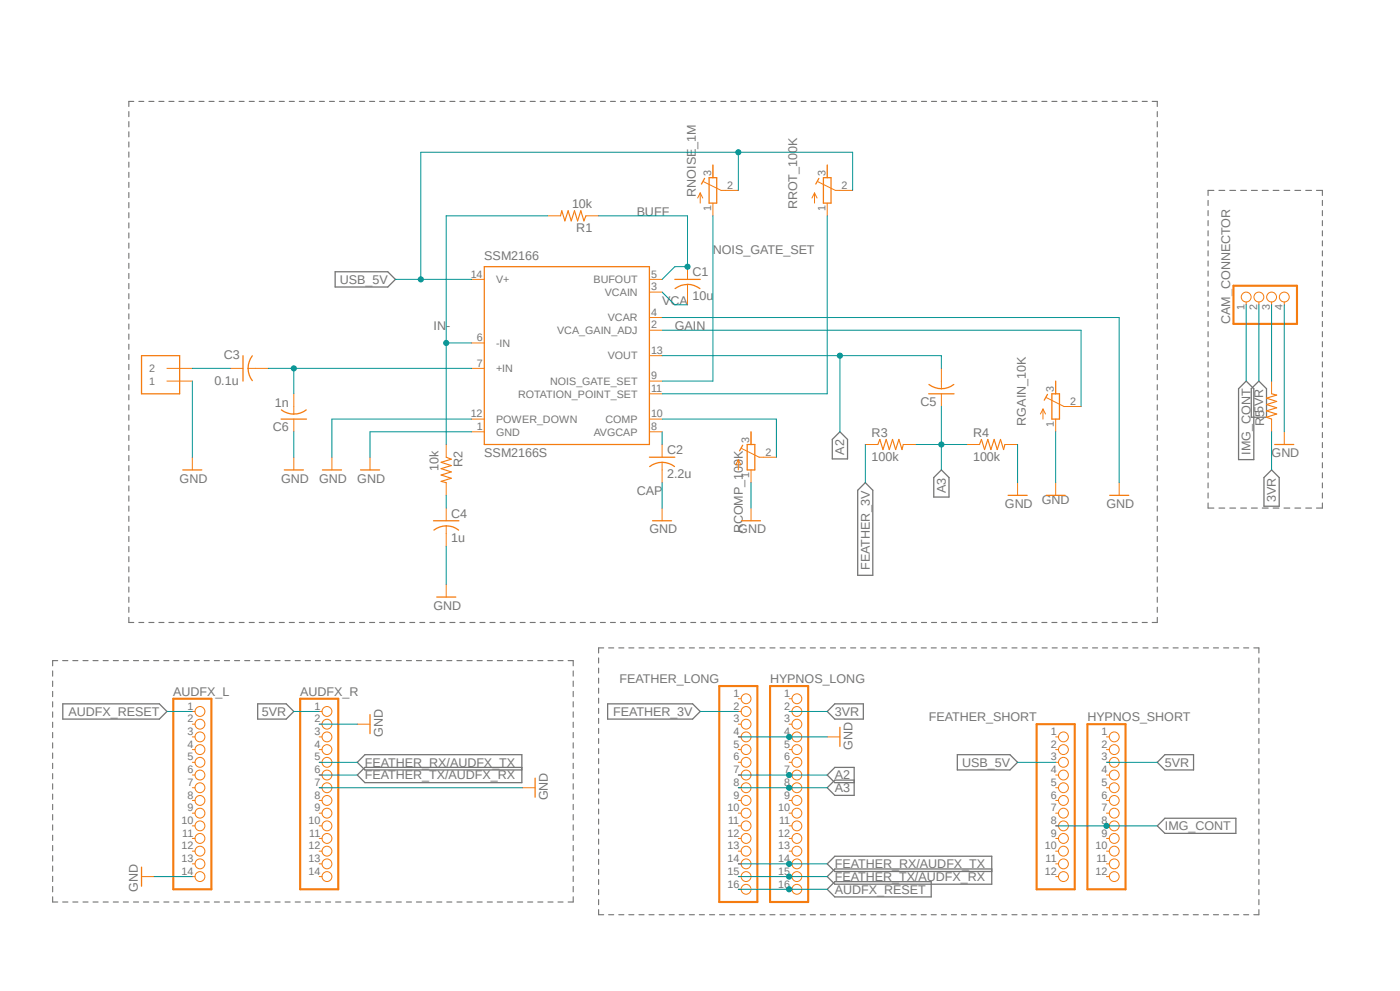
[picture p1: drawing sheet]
<svg xmlns="http://www.w3.org/2000/svg" width="420mm" height="297mm" viewBox="0 0 420 297" stroke-linecap="round" stroke-linejoin="round" font-family="sans-serif">
<path d="M15.7 22.8l388.7 251.4M404.4 22.8l-388.7 251.4" fill="none" stroke="#fff" stroke-width=".3"/>
<g fill="none" stroke="#757575" stroke-width=".34">
<path d="M38.7 33.4v1.6M38.7 36.4v1.6M38.7 39.5v1.5M40.1 30.4h-1.4v1.5M41.7 30.4h1.4M44.7 30.4h1.5M47.7 30.4h1.5M50.7 30.4h1.5M53.7 30.4h1.5M56.7 30.4h1.5M59.7 30.4h1.5M62.7 30.4h1.5"/>
<path d="M65.7 30.4h1.5M68.7 30.4h1.5M71.8 30.4h1.4M74.8 30.4h1.5M77.8 30.4h1.5M80.8 30.4h1.5M83.8 30.4h1.5M86.8 30.4h1.5M89.8 30.4h1.5M92.8 30.4h1.5M95.8 30.4h1.5M98.8 30.4h1.5"/>
<path d="M101.9 30.4h1.5M104.9 30.4h1.5M107.9 30.4h1.5M110.9 30.4h1.5M113.9 30.4h1.5M116.9 30.4h1.5M119.9 30.4h1.5M122.9 30.4h1.5M125.9 30.4h1.5M128.9 30.4h1.5M132 30.4h1.5M135 30.4h1.5"/>
<path d="M138 30.4h1.5M141 30.4h1.5M144 30.4h1.5M147 30.4h1.5M150 30.4h1.5M153 30.4h1.5M156 30.4h1.5M159 30.4h1.6M162.1 30.4h1.5M165.1 30.4h1.5M168.1 30.4h1.5M171.1 30.4h1.5"/>
<path d="M174.1 30.4h1.5M177.1 30.4h1.5M180.1 30.4h1.5M183.1 30.4h1.5M186.1 30.4h1.5M189.1 30.4h1.6M192.2 30.4h1.5M195.2 30.4h1.5M198.2 30.4h1.5M201.2 30.4h1.5M204.2 30.4h1.5M207.2 30.4h1.5"/>
<path d="M210.2 30.4h1.5M213.2 30.4h1.5M216.2 30.4h1.6M219.2 30.4h1.6M222.2 30.4h1.6M225.3 30.4h1.5M228.3 30.4h1.5M231.3 30.4h1.5M234.3 30.4h1.5M237.3 30.4h1.5M240.3 30.4h1.5M243.3 30.4h1.5"/>
<path d="M246.3 30.4h1.6M249.3 30.4h1.6M252.3 30.4h1.6M255.4 30.4h1.5M258.4 30.4h1.5M261.4 30.4h1.5M264.4 30.4h1.5M267.4 30.4h1.5M270.4 30.4h1.5M273.4 30.4h1.6M276.4 30.4h1.6M279.4 30.4h1.6"/>
<path d="M282.4 30.4h1.6M285.5 30.4h1.5M288.5 30.4h1.5M291.5 30.4h1.5M294.5 30.4h1.5M297.5 30.4h1.5M300.5 30.4h1.5M303.5 30.4h1.6M306.5 30.4h1.6M309.5 30.4h1.6M312.5 30.4h1.6M315.6 30.4h1.5"/>
<path d="M318.6 30.4h1.5M321.6 30.4h1.5M324.6 30.4h1.5M327.6 30.4h1.5M330.6 30.4h1.5M333.6 30.4h1.6M336.6 30.4h1.6M339.6 30.4h1.6M342.6 30.4h1.6M345.7 30.4h1.5v1.5M347.2 33.4v1.6M347.2 36.4v1.6"/>
<path d="M347.2 39.5v1.5M38.7 42.5v1.6M38.7 45.6v1.5M38.7 48.6v1.5M38.7 51.6v1.6M38.7 54.7v1.5M38.7 57.7v1.5M347.2 42.5v1.6M347.2 45.6v1.5M347.2 48.6v1.5M347.2 51.6v1.6M347.2 54.7v1.5"/>
<path d="M347.2 57.7v1.5M364.2 57.1h-1.8v1.5M365.7 57.1h1.7M368.9 57.1h1.8M372.2 57.1h1.7M375.4 57.1h1.8M378.7 57.1h1.7M381.9 57.1h1.8M385.2 57.1h1.7M388.5 57.1h1.7M391.7 57.1h1.7M394.9 57.1h1.8v1.5"/>
<path d="M38.7 60.7v1.6M38.7 63.8v1.5M38.7 66.8v1.5M38.7 69.8v1.5M38.7 72.9v1.5M38.7 75.9v1.5M38.7 78.9v1.5M347.2 60.7v1.6M347.2 63.8v1.5M347.2 66.8v1.5M347.2 69.8v1.5M347.2 72.9v1.5"/>
<path d="M347.2 75.9v1.5M347.2 78.9v1.5M362.4 60.1v1.5M362.4 63.1v1.5M362.4 66.1v1.5M362.4 69.2v1.5M362.4 72.2v1.5M362.4 75.2v1.5M362.4 78.2v1.6M396.7 60.1v1.5M396.7 63.1v1.5M396.7 66.1v1.5"/>
<path d="M396.7 69.2v1.5M396.7 72.2v1.5M396.7 75.2v1.5M396.7 78.2v1.6M38.7 82v1.5M38.7 85v1.5M38.7 88v1.5M38.7 91.1v1.5M38.7 94.1v1.5M38.7 97.1v1.5M347.2 82v1.5M347.2 85v1.5"/>
<path d="M347.2 88v1.5M347.2 91.1v1.5M347.2 94.1v1.5M347.2 97.1v1.5M362.4 81.2v1.6M362.4 84.3v1.5M362.4 87.3v1.5M362.4 90.3v1.5M362.4 93.3v1.6M362.4 96.4v1.5M362.4 99.4v1.5M396.7 81.2v1.6"/>
<path d="M396.7 84.3v1.5M396.7 87.3v1.5M396.7 90.3v1.5M396.7 93.3v1.6M396.7 96.4v1.5M396.7 99.4v1.5M38.7 100.1v1.6M38.7 103.2v1.5M38.7 106.2v1.5M38.7 109.2v1.6M38.7 112.3v1.5M38.7 115.3v1.5"/>
<path d="M38.7 118.3v1.5M347.2 100.1v1.6M347.2 103.2v1.5M347.2 106.2v1.5M347.2 109.2v1.6M347.2 112.3v1.5M347.2 115.3v1.5M347.2 118.3v1.5M362.4 102.4v1.5M362.4 105.4v1.5M362.4 108.5v1.5M362.4 111.5v1.5"/>
<path d="M362.4 114.5v1.5M362.4 117.5v1.5M396.7 102.4v1.5M396.7 105.4v1.5M396.7 108.5v1.5M396.7 111.5v1.5M396.7 114.5v1.5M396.7 117.5v1.5M38.7 121.4v1.5M38.7 124.4v1.5M38.7 127.4v1.5M38.7 130.5v1.5"/>
<path d="M38.7 133.5v1.5M38.7 136.5v1.5M38.7 139.6v1.5M347.2 121.4v1.5M347.2 124.4v1.5M347.2 127.4v1.5M347.2 130.5v1.5M347.2 133.5v1.5M347.2 136.5v1.5M347.2 139.6v1.5M362.4 120.5v1.5M362.4 123.6v1.5"/>
<path d="M362.4 126.6v1.5M362.4 129.6v1.5M362.4 132.6v1.6M362.4 135.6v1.6M362.4 138.7v1.5M396.7 120.5v1.5M396.7 123.6v1.5M396.7 126.6v1.5M396.7 129.6v1.5M396.7 132.6v1.6M396.7 135.6v1.6M396.7 138.7v1.5"/>
<path d="M38.7 142.6v1.5M38.7 145.6v1.6M38.7 148.6v1.6M38.7 151.7v1.5M38.7 154.7v1.6M38.7 157.7v1.6M347.2 142.6v1.5M347.2 145.6v1.6M347.2 148.6v1.6M347.2 151.7v1.5M347.2 154.7v1.6M347.2 157.7v1.6"/>
<path d="M362.4 141.7v1.5M362.4 144.7v1.5M362.4 147.7v1.6M362.4 150.7v1.6h1.8M365.7 152.3h1.7M368.9 152.3h1.8M372.2 152.3h1.7M375.4 152.3h1.8M378.7 152.3h1.7M381.9 152.3h1.8M385.2 152.3h1.7M388.5 152.3h1.7"/>
<path d="M391.7 152.3h1.7M396.7 141.7v1.5M396.7 144.7v1.5M396.7 147.7v1.6M396.7 150.7v1.6h-1.8M38.7 160.8v1.5M38.7 163.8v1.6M38.7 166.8v1.6M38.7 169.9v1.5M38.7 172.9v1.6M38.7 175.9v1.6M38.7 179v1.5"/>
<path d="M347.2 160.8v1.5M347.2 163.8v1.6M347.2 166.8v1.6M347.2 169.9v1.5M347.2 172.9v1.6M347.2 175.9v1.6M347.2 179v1.5M17.3 198h-1.5v1.6M18.8 198h1.6M21.8 198h1.6M24.9 198h1.5M27.9 198h1.5"/>
<path d="M30.9 198h1.6M34 198h1.5M37 198h1.5M38.7 182v1.5M38.7 185v1.6h1.4M40 198h1.6M41.7 186.6h1.4M43.1 198h1.5M44.7 186.6h1.5M46.1 198h1.5M47.7 186.6h1.5M49.1 198h1.6"/>
<path d="M50.7 186.6h1.5M52.2 198h1.5M53.7 186.6h1.5M55.2 198h1.5M56.7 186.6h1.5M58.3 198h1.5M59.7 186.6h1.5M61.3 198h1.5M62.7 186.6h1.5M64.3 198h1.5M65.7 186.6h1.5M67.3 198h1.6"/>
<path d="M68.7 186.6h1.5M70.4 198h1.5M71.8 186.6h1.4M73.4 198h1.5M74.8 186.6h1.5M76.4 198h1.6M77.8 186.6h1.5M79.5 198h1.5M80.8 186.6h1.5M82.5 198h1.5M83.8 186.6h1.5M85.5 198h1.5"/>
<path d="M86.8 186.6h1.5M88.6 198h1.5M89.8 186.6h1.5M91.6 198h1.5M92.8 186.6h1.5M94.6 198h1.5M95.8 186.6h1.5M97.7 198h1.5M98.8 186.6h1.5M100.7 198h1.5M101.9 186.6h1.5M103.7 198h1.5"/>
<path d="M104.9 186.6h1.5M106.8 198h1.5M107.9 186.6h1.5M109.8 198h1.5M110.9 186.6h1.5M112.8 198h1.5M113.9 186.6h1.5M115.8 198h1.6M116.9 186.6h1.5M118.9 198h1.5M119.9 186.6h1.5M121.9 198h1.5"/>
<path d="M122.9 186.6h1.5M124.9 198h1.6M125.9 186.6h1.5M128 198h1.5M128.9 186.6h1.5M131 198h1.5M132 186.6h1.5M134 198h1.6M135 186.6h1.5M137.1 198h1.5M138 186.6h1.5M140.1 198h1.5"/>
<path d="M141 186.6h1.5M143.1 198h1.6M144 186.6h1.5M146.2 198h1.5M147 186.6h1.5M149.2 198h1.5M150 186.6h1.5M152.2 198h1.6M153 186.6h1.5M155.3 198h1.5M156 186.6h1.5M158.3 198h1.5"/>
<path d="M159 186.6h1.6M161.3 198h1.6M162.1 186.6h1.5M164.4 198h1.5M165.1 186.6h1.5M167.4 198h1.5M168.1 186.6h1.5M170.4 198h1.6v1.6M171.1 186.6h1.5M174.1 186.6h1.5M177.1 186.6h1.5M179.6 197.2v1.5"/>
<path d="M180.1 186.6h1.5M181.1 194.2h-1.5v1.5M182.6 194.2h1.5M183.1 186.6h1.5M185.6 194.2h1.6M186.1 186.6h1.5M188.6 194.2h1.6M189.1 186.6h1.6M191.7 194.2h1.5M192.2 186.6h1.5M194.7 194.2h1.5M195.2 186.6h1.5"/>
<path d="M197.7 194.2h1.6M198.2 186.6h1.5M200.7 194.2h1.6M201.2 186.6h1.5M203.8 194.2h1.5M204.2 186.6h1.5M206.8 194.2h1.5M207.2 186.6h1.5M209.8 194.2h1.5M210.2 186.6h1.5M212.9 194.2h1.5M213.2 186.6h1.5"/>
<path d="M215.9 194.2h1.5M216.2 186.6h1.6M218.9 194.2h1.5M219.2 186.6h1.6M221.9 194.2h1.5M222.2 186.6h1.6M224.9 194.2h1.5M225.3 186.6h1.5M228 194.2h1.5M228.3 186.6h1.5M231 194.2h1.5M231.3 186.6h1.5"/>
<path d="M234 194.2h1.5M234.3 186.6h1.5M237 194.2h1.5M237.3 186.6h1.5M240.1 194.2h1.5M240.3 186.6h1.5M243.1 194.2h1.5M243.3 186.6h1.5M246.1 194.2h1.5M246.3 186.6h1.6M249.1 194.2h1.6M249.3 186.6h1.6"/>
<path d="M252.1 194.2h1.6M252.3 186.6h1.6M255.2 194.2h1.5M255.4 186.6h1.5M258.2 194.2h1.5M258.4 186.6h1.5M261.2 194.2h1.6M261.4 186.6h1.5M264.2 194.2h1.6M264.4 186.6h1.5M267.3 194.2h1.5M267.4 186.6h1.5"/>
<path d="M270.3 194.2h1.5M270.4 186.6h1.5M273.3 194.2h1.5M273.4 186.6h1.6M276.4 194.2h1.5M276.4 186.6h1.6M279.4 194.2h1.5M279.4 186.6h1.6M282.4 194.2h1.5M282.4 186.6h1.6M285.4 194.2h1.5M285.5 186.6h1.5"/>
<path d="M288.4 194.2h1.5M288.5 186.6h1.5M291.5 186.6h1.5M291.5 194.2h1.5M294.5 194.2h1.5M294.5 186.6h1.5M297.5 186.6h1.5M297.5 194.2h1.5M300.5 186.6h1.5M300.5 194.2h1.5M303.5 186.6h1.6M303.6 194.2h1.5"/>
<path d="M306.5 186.6h1.6M306.6 194.2h1.5M309.5 186.6h1.6M309.6 194.2h1.5M312.5 186.6h1.6M312.6 194.2h1.6M315.6 186.6h1.5M315.6 194.2h1.6M318.6 186.6h1.5M318.7 194.2h1.5M321.6 186.6h1.5M321.7 194.2h1.5"/>
<path d="M324.6 186.6h1.5M324.7 194.2h1.6M327.6 186.6h1.5M327.7 194.2h1.6M330.6 186.6h1.5M330.8 194.2h1.5M333.6 186.6h1.6M333.8 194.2h1.5M336.6 186.6h1.6M336.8 194.2h1.5M339.6 186.6h1.6M339.9 194.2h1.5"/>
<path d="M342.6 186.6h1.6M342.9 194.2h1.5M345.9 194.2h1.5M347.2 182v1.5M347.2 185v1.6h-1.5M348.9 194.2h1.5M351.9 194.2h1.5M355 194.2h1.5M358 194.2h1.5M361 194.2h1.5M364 194.2h1.5M367.1 194.2h1.5"/>
<path d="M370.1 194.2h1.5M373.1 194.2h1.5M376.1 194.2h1.6v1.5M377.7 197.2v1.5M15.8 201.1v1.5M15.8 204.1v1.6M15.8 207.2v1.6M15.8 210.3v1.6M15.8 213.4v1.6M15.8 216.5v1.5M15.8 219.5v1.6M172 201.1v1.5"/>
<path d="M172 204.1v1.6M172 207.2v1.6M172 210.3v1.6M172 213.4v1.6M172 216.5v1.5M172 219.5v1.6M179.6 200.2v1.5M179.6 203.2v1.6M179.6 206.2v1.6M179.6 209.3v1.5M179.6 212.3v1.5M179.6 215.3v1.5"/>
<path d="M179.6 218.3v1.5M377.7 200.2v1.5M377.7 203.2v1.6M377.7 206.2v1.6M377.7 209.3v1.5M377.7 212.3v1.5M377.7 215.3v1.5M377.7 218.3v1.5M15.8 222.6v1.6M15.8 225.7v1.6M15.8 228.8v1.5M15.8 231.9v1.5"/>
<path d="M15.8 234.9v1.6M15.8 238v1.6M172 222.6v1.6M172 225.7v1.6M172 228.8v1.5M172 231.9v1.5M172 234.9v1.6M172 238v1.6M179.6 221.4v1.4M179.6 224.4v1.5M179.6 227.4v1.5M179.6 230.4v1.5"/>
<path d="M179.6 233.4v1.5M179.6 236.4v1.6M179.6 239.4v1.6M377.7 221.4v1.4M377.7 224.4v1.5M377.7 227.4v1.5M377.7 230.4v1.5M377.7 233.4v1.5M377.7 236.4v1.6M377.7 239.4v1.6M15.8 241.1v1.6M15.8 244.1v1.6"/>
<path d="M15.8 247.2v1.6M15.8 250.3v1.6M15.8 253.4v1.6M15.8 256.5v1.6M15.8 259.5v1.6M172 241.1v1.6M172 244.1v1.6M172 247.2v1.6M172 250.3v1.6M172 253.4v1.6M172 256.5v1.6M172 259.5v1.6"/>
<path d="M179.6 242.5v1.5M179.6 245.5v1.5M179.6 248.5v1.5M179.6 251.5v1.5M179.6 254.6v1.5M179.6 257.6v1.5M377.7 242.5v1.5M377.7 245.5v1.5M377.7 248.5v1.5M377.7 251.5v1.5M377.7 254.6v1.5M377.7 257.6v1.5"/>
<path d="M15.8 262.6v1.6M15.8 265.7v1.6M15.8 268.8v1.5h1.5M18.8 270.3h1.6M21.8 270.3h1.6M24.9 270.3h1.5M27.9 270.3h1.5M30.9 270.3h1.6M34 270.3h1.5M37 270.3h1.5M40 270.3h1.6M43.1 270.3h1.5"/>
<path d="M46.1 270.3h1.5M49.1 270.3h1.6M52.2 270.3h1.5M55.2 270.3h1.5M58.3 270.3h1.5M61.3 270.3h1.5M64.3 270.3h1.5M67.3 270.3h1.6M70.4 270.3h1.5M73.4 270.3h1.5M76.4 270.3h1.6M79.5 270.3h1.5"/>
<path d="M82.5 270.3h1.5M85.5 270.3h1.5M88.6 270.3h1.5M91.6 270.3h1.5M94.6 270.3h1.5M97.7 270.3h1.5M100.7 270.3h1.5M103.7 270.3h1.5M106.8 270.3h1.5M109.8 270.3h1.5M112.8 270.3h1.5M115.8 270.3h1.6"/>
<path d="M118.9 270.3h1.5M121.9 270.3h1.5M124.9 270.3h1.6M128 270.3h1.5M131 270.3h1.5M134 270.3h1.6M137.1 270.3h1.5M140.1 270.3h1.5M143.1 270.3h1.6M146.2 270.3h1.5M149.2 270.3h1.5M152.2 270.3h1.6"/>
<path d="M155.3 270.3h1.5M158.3 270.3h1.5M161.3 270.3h1.6M164.4 270.3h1.5M167.4 270.3h1.5M172 262.6v1.6M172 265.7v1.6M172 268.8v1.5h-1.6M179.6 260.6v1.5M179.6 263.6v1.5M179.6 266.6v1.5M179.6 269.6v1.5"/>
<path d="M179.6 272.6v1.6h1.5M182.6 274.2h1.5M185.6 274.2h1.6M188.6 274.2h1.6M191.7 274.2h1.5M194.7 274.2h1.5M197.7 274.2h1.6M200.7 274.2h1.6M203.8 274.2h1.5M206.8 274.2h1.5M209.8 274.2h1.5M212.9 274.2h1.5"/>
<path d="M215.9 274.2h1.5M218.9 274.2h1.5M221.9 274.2h1.5M224.9 274.2h1.5M228 274.2h1.5M231 274.2h1.5M234 274.2h1.5M237 274.2h1.5M240.1 274.2h1.5M243.1 274.2h1.5M246.1 274.2h1.5M249.1 274.2h1.6"/>
<path d="M252.1 274.2h1.6M255.2 274.2h1.5M258.2 274.2h1.5M261.2 274.2h1.6M264.2 274.2h1.6M267.3 274.2h1.5M270.3 274.2h1.5M273.3 274.2h1.5M276.4 274.2h1.5M279.4 274.2h1.5M282.4 274.2h1.5M285.4 274.2h1.5"/>
<path d="M288.4 274.2h1.5M291.5 274.2h1.5M294.5 274.2h1.5M297.5 274.2h1.5M300.5 274.2h1.5M303.6 274.2h1.5M306.6 274.2h1.5M309.6 274.2h1.5M312.6 274.2h1.6M315.6 274.2h1.6M318.7 274.2h1.5M321.7 274.2h1.5"/>
<path d="M324.7 274.2h1.6M327.7 274.2h1.6M330.8 274.2h1.5M333.8 274.2h1.5M336.8 274.2h1.5M339.9 274.2h1.5M342.9 274.2h1.5M345.9 274.2h1.5M348.9 274.2h1.5M351.9 274.2h1.5M355 274.2h1.5M358 274.2h1.5"/>
<path d="M361 274.2h1.5M364 274.2h1.5M367.1 274.2h1.5M370.1 274.2h1.5M373.1 274.2h1.5M377.7 260.6v1.5M377.7 263.6v1.5M377.7 266.6v1.5M377.7 269.6v1.5M377.7 272.6v1.6h-1.6"/>
</g>
<g fill="none" stroke="#757575" stroke-width=".38">
<path d="M100.5 81.4h15.8l2.3 2.3-2.3 2.3h-15.8zM373.8 114.2l2.3 2.3v21.3h-4.5v-21.3zM377.7 114.2l2.2 2.3v8.6h-4.5v-8.6zM252 129.4l2.3 2.3v5.8h-4.6v-5.8zM259.6 144.7l2.2 2.2v25.5h-4.5v-25.5zM282.4 140.8l2.3 2.3v5.9h-4.6v-5.9zM381.5 140.8l2.3 2.3v8.6h-4.6v-8.6zM18.8 210.9h29l2.3 2.3-2.3 2.3h-29zM77.3 210.9h8.6l2.2 2.3-2.2 2.3h-8.6zM182.3 210.9h25.5l2.3 2.3-2.3 2.3h-25.5zM248.2 213.2l2.2-2.3h8.6v4.6h-8.6zM156.5 230h-47l-2.3 2.3 2.3 2.3h47v-8.4h-47l-2.3 2.3 2.3 2.3h47"/>
<path d="M256.2 233.8h-5.8l-2.2 2.3 2.2 2.3h5.8v-8.4h-5.8l-2.2 2.3 2.2 2.3h5.8M287.2 226.2h15.8l2.3 2.3-2.3 2.3h-15.8zM347.2 228.5l2.3-2.3h8.6v4.6h-8.6zM347.2 247.5l2.3-2.3h21.3v4.6h-21.3zM248.2 266.5l2.2-2.3h29v4.6h-29zM297.5 260.4h-47.1l-2.2 2.3 2.2 2.3h47.1v-8.4h-47.1l-2.2 2.3 2.2 2.3h47.1"/>
</g>
<g fill="none" stroke="#f57c10" stroke-width=".38">
<path d="M211.4 53.5l-1 1.7M212.7 53.3h2.3v7.6h-2.3zM245.7 53.5l-1 1.7M247 53.3h2.3v7.6h-2.3zM145.3 79.9h49.5v53.3h-49.5zM202.4 83.7h7.7M206.2 85.2a6.4 6.4 0 0 1 3.8 1.3M206.2 85.3a6 6 0 0 0-3.7 1.2M42.5 106.6h11.4v11.4h-11.4zM72.9 106.6v7.6M75.7 106.6a6.1 6.1 0 0 0 0 7.5M278.6 118h7.6"/>
<path d="M278.7 115.2a6.1 6.1 0 0 0 7.4 0M314.2 118.2l-.9 1.7M315.6 118h2.2v7.6h-2.2zM84.3 125.6h7.6M84.4 122.9a6.4 6.4 0 0 0 3.7 1.2M91.9 122.9a5.8 5.8 0 0 1-3.8 1.2M194.8 137h7.6M194.9 139.8a6.1 6.1 0 0 1 7.5 0M222.8 133.4l-.9 1.7M224.2 133.2h2.2v7.6h-2.2zM382.4 133.2h5.7M54.8 140.8h5.7"/>
<path d="M85.3 140.8h5.7M96.7 140.8h5.7M108.2 140.8h5.7M130 156.1h7.7M130.2 158.9a6 6 0 0 1 7.4 0M195.7 156.1h5.8M222.4 156.1h5.7M302.4 148.5h5.7M313.9 148.5h5.7M332.9 148.5h5.7M131 178.9h5.7M111 214.2v5.7"/>
<path d="M252 218v5.7M160.5 233.2v5.7M42.5 259.9v5.7"/>
</g>
<g fill="none" stroke="#f57c10" stroke-width=".3">
<path d="M210.1 57.8v3.1M210.1 57.8l-.8 1.6M210.1 57.8l.7 1.6M211 54.4l5.3 2.7h5.2M213.9 49.4v3.9M244.3 57.8v3.1M244.3 57.8l-.7 1.6M244.3 57.8l.8 1.6M245.3 54.4l5.3 2.7h5.2M248.2 49.4v3.9M164.3 64.7h3.8M175.8 64.7h3.8"/>
<path d="M206.2 79.9v3.8M213.9 60.9v3.8M248.2 60.9v3.8M141.5 83.7h3.8M194.8 83.7h3.8M194.8 87.5h3.8M194.8 95.2h3.8M194.8 99h3.8M206.2 85.3v6.1M373.8 90.5v.9M377.7 90.5v.9M381.5 90.5v.9"/>
<path d="M385.3 90.5v.9M50.1 110.4h7.6M50.1 114.2h7.6M69.1 110.4h3.8M74.4 110.4h6.1M88.1 118v6.1M141.5 110.4h3.8M141.5 102.8h3.8M194.8 106.6h3.8M194.8 114.2h3.8M194.8 118h3.8M282.4 110.4v6.1"/>
<path d="M282.4 118v3.8M313.9 119.2l5.3 2.6h5.1M316.7 114.2v3.8M381.5 114.2v3.8M57.7 137v3.8M88.1 125.6v3.8M88.1 137v3.8M99.6 137v3.8M111 137v3.8M133.9 133.2v3.8M141.5 129.4h3.8M141.5 125.6h3.8"/>
<path d="M194.8 129.4h3.8M194.8 125.6h3.8M198.6 133.2v3.8M198.6 138.6v6.1M221.5 137.8v3M221.5 137.8l-.8 1.5M221.5 137.8l.7 1.5M222.5 134.4l5.3 2.6h5.1M225.3 129.4v3.8M259.6 133.2h3.8M271 133.2h3.8M290 133.2h3.8"/>
<path d="M301.5 133.2h3.8M312.9 122.6v3M312.9 122.6l-.8 1.5M312.9 122.6l.7 1.5M316.7 125.6v3.8M381.5 125.6v3.8M385.3 129.4v3.8M133.9 144.7v3.8M133.9 152.3v3.8M133.9 157.6v6.1M198.6 152.3v3.8M225.3 140.8v3.9"/>
<path d="M225.3 152.3v3.8M305.3 144.7v3.8M316.7 144.7v3.8M335.7 144.7v3.8M133.9 175.1v3.8M57.7 213.2h.8M57.7 217h.8M95.8 213.2h.8M95.8 217h.8M107.2 217h3.8M221.5 209.4h.8M221.5 213.2h.8"/>
<path d="M221.5 217h.8M236.7 209.4h.8M236.7 213.2h.8M236.7 217h.8M57.7 220.9h.8M57.7 224.7h.8M57.7 228.5h.8M57.7 232.3h.8M57.7 236.1h.8M57.7 239.9h.8M95.8 220.9h.8M95.8 224.7h.8"/>
<path d="M95.8 228.5h.8M95.8 232.3h.8M95.8 236.1h.8M95.8 239.9h.8M156.7 236.1h3.8M221.5 220.9h.8M221.5 224.7h.8M221.5 228.5h.8M221.5 232.3h.8M221.5 236.1h.8M221.5 239.9h.8M236.7 220.9h.8"/>
<path d="M236.7 224.7h.8M236.7 228.5h.8M236.7 232.3h.8M236.7 236.1h.8M236.7 239.9h.8M248.2 220.9h3.8M316.7 220.9h.8M316.7 224.7h.8M316.7 228.5h.8M316.7 232.3h.8M316.7 236.1h.8M316.7 239.9h.8"/>
<path d="M331.9 220.9h.9M331.9 224.7h.9M331.9 228.5h.9M331.9 232.3h.9M331.9 236.1h.9M331.9 239.9h.9M57.7 243.7h.8M57.7 247.5h.8M57.7 251.3h.8M57.7 255.1h.8M57.7 258.9h.8M95.8 243.7h.8"/>
<path d="M95.8 247.5h.8M95.8 251.3h.8M95.8 255.1h.8M95.8 258.9h.8M221.5 243.7h.8M221.5 247.5h.8M221.5 251.3h.8M221.5 255.1h.8M221.5 258.9h.8M236.7 243.7h.8M236.7 247.5h.8M236.7 251.3h.8"/>
<path d="M236.7 255.1h.8M236.7 258.9h.8M316.7 243.7h.8M316.7 247.5h.8M316.7 251.3h.8M316.7 255.1h.8M316.7 258.9h.8M331.9 243.7h.9M331.9 247.5h.9M331.9 251.3h.9M331.9 255.1h.9M331.9 258.9h.9"/>
<path d="M42.5 262.7h3.8M57.7 262.7h.8M95.8 262.7h.8M221.5 262.7h.8M221.5 266.5h.8M236.7 262.7h.8M236.7 266.5h.8M316.7 262.7h.8M331.9 262.7h.9"/>
<circle cx="373.8" cy="89" r="1.48"/>
<circle cx="377.7" cy="89" r="1.48"/>
<circle cx="381.5" cy="89" r="1.48"/>
<circle cx="385.3" cy="89" r="1.48"/>
<circle cx="60" cy="217" r="1.48"/>
<circle cx="60" cy="213.2" r="1.48"/>
<circle cx="98.1" cy="213.2" r="1.48"/>
<circle cx="98.1" cy="217" r="1.48"/>
<circle cx="223.8" cy="217" r="1.48"/>
<circle cx="223.8" cy="209.4" r="1.48"/>
<circle cx="223.8" cy="213.2" r="1.48"/>
<circle cx="239.1" cy="209.4" r="1.48"/>
<circle cx="239.1" cy="213.2" r="1.48"/>
<circle cx="239.1" cy="217" r="1.48"/>
<circle cx="60" cy="232.3" r="1.48"/>
<circle cx="60" cy="220.9" r="1.48"/>
<circle cx="60" cy="239.9" r="1.48"/>
<circle cx="60" cy="228.5" r="1.48"/>
<circle cx="60" cy="236.1" r="1.48"/>
<circle cx="60" cy="224.7" r="1.48"/>
<circle cx="98.1" cy="228.5" r="1.48"/>
<circle cx="98.1" cy="232.3" r="1.48"/>
<circle cx="98.1" cy="220.9" r="1.48"/>
<circle cx="98.1" cy="236.1" r="1.48"/>
<circle cx="98.1" cy="239.9" r="1.48"/>
<circle cx="98.1" cy="224.7" r="1.48"/>
<circle cx="223.8" cy="232.3" r="1.48"/>
<circle cx="223.8" cy="239.9" r="1.48"/>
<circle cx="223.8" cy="224.7" r="1.48"/>
<circle cx="223.8" cy="220.9" r="1.48"/>
<circle cx="223.8" cy="228.5" r="1.48"/>
<circle cx="223.8" cy="236.1" r="1.48"/>
<circle cx="239.1" cy="228.5" r="1.48"/>
<circle cx="239.1" cy="232.3" r="1.48"/>
<circle cx="239.1" cy="220.9" r="1.48"/>
<circle cx="239.1" cy="236.1" r="1.48"/>
<circle cx="239.1" cy="239.9" r="1.48"/>
<circle cx="239.1" cy="224.7" r="1.48"/>
<circle cx="319" cy="220.9" r="1.48"/>
<circle cx="319" cy="232.3" r="1.48"/>
<circle cx="319" cy="224.7" r="1.48"/>
<circle cx="319" cy="228.5" r="1.48"/>
<circle cx="319" cy="236.1" r="1.48"/>
<circle cx="319" cy="239.9" r="1.48"/>
<circle cx="334.3" cy="232.3" r="1.48"/>
<circle cx="334.3" cy="236.1" r="1.48"/>
<circle cx="334.3" cy="228.5" r="1.48"/>
<circle cx="334.3" cy="220.9" r="1.48"/>
<circle cx="334.3" cy="224.7" r="1.48"/>
<circle cx="334.3" cy="239.9" r="1.48"/>
<circle cx="60" cy="258.9" r="1.48"/>
<circle cx="60" cy="247.5" r="1.48"/>
<circle cx="60" cy="243.7" r="1.48"/>
<circle cx="60" cy="251.3" r="1.48"/>
<circle cx="60" cy="255.1" r="1.48"/>
<circle cx="98.1" cy="247.5" r="1.48"/>
<circle cx="98.1" cy="243.7" r="1.48"/>
<circle cx="98.1" cy="258.9" r="1.48"/>
<circle cx="98.1" cy="251.3" r="1.48"/>
<circle cx="98.1" cy="255.1" r="1.48"/>
<circle cx="223.8" cy="247.5" r="1.48"/>
<circle cx="223.8" cy="251.3" r="1.48"/>
<circle cx="223.8" cy="255.1" r="1.48"/>
<circle cx="223.8" cy="243.7" r="1.48"/>
<circle cx="223.8" cy="258.9" r="1.48"/>
<circle cx="239.1" cy="243.7" r="1.48"/>
<circle cx="239.1" cy="251.3" r="1.48"/>
<circle cx="239.1" cy="258.9" r="1.48"/>
<circle cx="239.1" cy="247.5" r="1.48"/>
<circle cx="239.1" cy="255.1" r="1.48"/>
<circle cx="319" cy="251.3" r="1.48"/>
<circle cx="319" cy="258.9" r="1.48"/>
<circle cx="319" cy="243.7" r="1.48"/>
<circle cx="319" cy="255.1" r="1.48"/>
<circle cx="319" cy="247.5" r="1.48"/>
<circle cx="334.3" cy="251.3" r="1.48"/>
<circle cx="334.3" cy="247.5" r="1.48"/>
<circle cx="334.3" cy="255.1" r="1.48"/>
<circle cx="334.3" cy="243.7" r="1.48"/>
<circle cx="334.3" cy="258.9" r="1.48"/>
<circle cx="60" cy="262.7" r="1.48"/>
<circle cx="98.1" cy="262.7" r="1.48"/>
<circle cx="223.8" cy="266.5" r="1.48"/>
<circle cx="223.8" cy="262.7" r="1.48"/>
<circle cx="239.1" cy="266.5" r="1.48"/>
<circle cx="239.1" cy="262.7" r="1.48"/>
<circle cx="319" cy="262.7" r="1.48"/>
<circle cx="334.3" cy="262.7" r="1.48"/>
</g>
<path d="M168.1 64.7l.4-1.5 1 3 .9-3 1 3 .9-3 1 3 .9-3 1 3 .6-1.5M381.5 118l1.5 .4-3.1 .9 3.1 1-3.1 .9 3.1 1-3.1 .9 3.1 1-3.1 1 1.6 .5M133.9 137l1.5 .6-3.1 1 3.1 .9-3.1 1 3.1 .9-3.1 1 3.1 .9-3.1 1 1.6 .4M263.4 133.2l.5-1.5 1 3 1-3 .9 3 1-3 .9 3 1-3 .9 3 .4-1.5M293.8 133.2l.6-1.5 1 3 .9-3 1 3 .9-3 1 3 .9-3 1 3 .4-1.5" fill="none" stroke="#f57c10" stroke-width=".34"/>
<path d="M370 85.6h19.1v11.5h-19.1zM52 209.4h11.4v57.1h-11.4zM90 209.4h11.5v57.1h-11.5zM215.8 205.6h11.4v64.7h-11.4zM231 205.6h11.4v64.7h-11.4zM311 217h11.4v49.5h-11.4zM326.2 217h11.5v49.5h-11.5z" fill="none" stroke="#f57c10" stroke-width=".64"/>
<path d="M198.6 95.2h137.1v49.5M141.5 129.4h-30.5v7.6M141.5 125.6h-41.9v11.4M198.6 144.7v7.6M133.9 163.7v11.4M221.5 220.9h26.7" fill="none" stroke="#009292" stroke-width=".3"/>
<circle cx="236.7" cy="220.9" r=".76" fill="#009292"/>
<g fill="none" stroke="#009292" stroke-width=".3">
<path d="M385.3 91.4v38M57.7 114.2v22.8M88.1 129.4v7.6M305.3 133.2v11.5M316.7 129.4v15.3M225.3 144.7v7.6M95.8 217h11.4M95.8 236.1h60.9M221.5 232.3h26.7M46.3 262.7h11.4"/>
<circle cx="236.7" cy="220.9" r=".76"/>
</g>
<circle cx="236.7" cy="232.3" r=".76" fill="#009292"/>
<g fill="none" stroke="#009292" stroke-width=".3">
<path d="M198.6 106.6h83.8v3.8M252 106.6v22.8"/>
<circle cx="236.7" cy="232.3" r=".76"/>
</g>
<circle cx="252" cy="106.6" r=".76" fill="#009292"/>
<g fill="none" stroke="#009292" stroke-width=".3">
<path d="M179.6 64.7h26.6v15.2h-3.8l-3.8 3.8M198.6 99h125.7v22.8"/>
<circle cx="252" cy="106.6" r=".76"/>
</g>
<circle cx="206.2" cy="79.9" r=".76" fill="#009292"/>
<g fill="none" stroke="#009292" stroke-width=".3">
<path d="M164.3 64.7h-30.4v68.5M198.6 87.5l3.8 3.9h3.8M133.9 102.8h7.6M198.6 125.6h34.3v11.4M198.6 129.4v3.8"/>
<circle cx="206.2" cy="79.9" r=".76"/>
</g>
<circle cx="133.9" cy="102.8" r=".76" fill="#009292"/>
<g fill="none" stroke="#009292" stroke-width=".3">
<path d="M126.2 45.6v38.1M118.6 83.7h22.9M377.7 91.4v22.8M133.9 148.5v3.8M88.1 213.2h7.7M331.9 228.5h15.3"/>
<circle cx="133.9" cy="102.8" r=".76"/>
</g>
<circle cx="126.2" cy="83.7" r=".76" fill="#009292"/>
<g fill="none" stroke="#009292" stroke-width=".3">
<path d="M126.2 45.6h129.6v11.5M221.5 45.6v11.5"/>
<circle cx="126.2" cy="83.7" r=".76"/>
</g>
<circle cx="221.5" cy="45.6" r=".76" fill="#009292"/>
<g fill="none" stroke="#009292" stroke-width=".3">
<path d="M95.8 228.5h11.4M305.3 228.5h11.4M221.5 258.9h26.7"/>
<circle cx="221.5" cy="45.6" r=".76"/>
</g>
<circle cx="236.7" cy="258.9" r=".76" fill="#009292"/>
<g fill="none" stroke="#009292" stroke-width=".3">
<path d="M95.8 232.3h11.4M221.5 262.7h26.7"/>
<circle cx="236.7" cy="258.9" r=".76"/>
</g>
<circle cx="236.7" cy="262.7" r=".76" fill="#009292"/>
<g fill="none" stroke="#009292" stroke-width=".3">
<path d="M50.1 213.2h7.6M221.5 266.5h26.7"/>
<circle cx="236.7" cy="262.7" r=".76"/>
</g>
<circle cx="236.7" cy="266.5" r=".76" fill="#009292"/>
<g fill="none" stroke="#009292" stroke-width=".3">
<path d="M274.8 133.2h15.2M282.4 121.8v11.4"/>
<circle cx="236.7" cy="266.5" r=".76"/>
</g>
<circle cx="282.4" cy="133.2" r=".76" fill="#009292"/>
<g fill="none" stroke="#009292" stroke-width=".3">
<path d="M282.4 133.2v7.6M221.5 236.1h26.7"/>
<circle cx="282.4" cy="133.2" r=".76"/>
</g>
<circle cx="236.7" cy="236.1" r=".76" fill="#009292"/>
<g fill="none" stroke="#009292" stroke-width=".3">
<path d="M373.8 91.4v22.8M259.6 133.2v11.5M210.1 213.2h11.4M316.7 247.5h30.5"/>
<circle cx="236.7" cy="236.1" r=".76"/>
</g>
<circle cx="331.9" cy="247.5" r=".76" fill="#009292"/>
<g fill="none" stroke="#009292" stroke-width=".3">
<path d="M213.9 64.7v49.5h-15.3M248.2 64.7v53.3h-49.6M381.5 91.4v22.8M80.5 110.4h61M88.1 110.4v7.6M381.5 129.4v11.4M236.7 213.2h11.5"/>
<circle cx="331.9" cy="247.5" r=".76"/>
</g>
<circle cx="88.1" cy="110.4" r=".76" fill="#009292"/>
<g fill="none" stroke="#009292" stroke-width=".3">
<path d="M57.7 110.4h11.4"/>
<circle cx="88.1" cy="110.4" r=".76"/>
</g>
<g font-size="3.8" fill="#757575">
<text x="208.7" y="59" transform="rotate(-90 208.7 59)">RNOISE_1M</text>
<text x="171.6" y="62.4">10k</text>
<text x="191" y="64.7">BUFF</text>
<text x="239.2" y="62.8" transform="rotate(-90 239.2 62.8)">RROT_100K</text>
<text x="172.9" y="69.6">R1</text>
<text x="213.9" y="76.1">NOIS_GATE_SET</text>
<text x="145.3" y="78">SSM2166</text>
<text x="207.8" y="82.8">C1</text>
<text x="102" y="85">USB_5V</text>
<text x="198.6" y="91.4">VCA</text>
<text x="207.8" y="90">10u</text>
<text x="130" y="99">IN-</text>
<text x="202.4" y="99">GAIN</text>
<text x="369.1" y="97.1" transform="rotate(-90 369.1 97.1)">CAM_CONNECTOR</text>
<text x="67.2" y="107.7">C3</text>
<text x="64.3" y="115.4">0.1u</text>
<text x="82.5" y="122">1n</text>
<text x="276.1" y="121.6">C5</text>
<text x="81.8" y="129.2">C6</text>
<text x="261.5" y="131">R3</text>
<text x="291.9" y="131">R4</text>
<text x="307.8" y="127.6" transform="rotate(-90 307.8 127.6)">RGAIN_10K</text>
<text x="379.2" y="127.6" transform="rotate(-90 379.2 127.6)">R55VR</text>
<text x="145.3" y="137.1">SSM2166S</text>
<text x="200.2" y="136.1">C2</text>
<text x="253.3" y="136.3" transform="rotate(-90 253.3 136.3)">A2</text>
<text x="375.2" y="136.3" transform="rotate(-90 375.2 136.3)">IMG_CONT</text>
<text x="381.5" y="137">GND</text>
<text x="131.6" y="141.2" transform="rotate(-90 131.6 141.2)">10k</text>
<text x="138.8" y="139.9" transform="rotate(-90 138.8 139.9)">R2</text>
<text x="200.2" y="143.3">2.2u</text>
<text x="261.5" y="138.2">100k</text>
<text x="291.9" y="138.2">100k</text>
<text x="53.9" y="144.7">GND</text>
<text x="84.3" y="144.7">GND</text>
<text x="95.8" y="144.7">GND</text>
<text x="107.2" y="144.7">GND</text>
<text x="191" y="148.5">CAP</text>
<text x="283.8" y="147.7" transform="rotate(-90 283.8 147.7)">A3</text>
<text x="135.4" y="155.2">C4</text>
<text x="301.5" y="152.3">GND</text>
<text x="312.5" y="151.1">GND</text>
<text x="331.9" y="152.3">GND</text>
<text x="382.8" y="150.4" transform="rotate(-90 382.8 150.4)">3VR</text>
<text x="194.8" y="159.9">GND</text>
<text x="221.5" y="159.9">GND</text>
<text x="222.8" y="159.8" transform="rotate(-90 222.8 159.8)">RCOMP_100K</text>
<text x="135.4" y="162.4">1u</text>
<text x="260.9" y="170.8" transform="rotate(-90 260.9 170.8)">FEATHER_3V</text>
<text x="130" y="182.8">GND</text>
<text x="52" y="208.4">AUDFX_L</text>
<text x="90" y="208.4">AUDFX_R</text>
<text x="185.9" y="204.6">FEATHER_LONG</text>
<text x="231" y="204.6">HYPNOS_LONG</text>
<text x="20.5" y="214.5">AUDFX_RESET</text>
<text x="78.6" y="214.5">5VR</text>
<text x="183.9" y="214.5">FEATHER_3V</text>
<text x="250.4" y="214.5">3VR</text>
<text x="114.8" y="220.9" transform="rotate(-90 114.8 220.9)">GND</text>
<text x="278.7" y="216.1">FEATHER_SHORT</text>
<text x="326.2" y="216.1">HYPNOS_SHORT</text>
<text x="255.8" y="224.7" transform="rotate(-90 255.8 224.7)">GND</text>
<text x="109.5" y="229.8">FEATHER_RX/AUDFX_TX</text>
<text x="109.5" y="233.6">FEATHER_TX/AUDFX_RX</text>
<text x="250.4" y="233.6">A2</text>
<text x="288.6" y="229.8">USB_5V</text>
<text x="349.5" y="229.8">5VR</text>
<text x="164.3" y="239.9" transform="rotate(-90 164.3 239.9)">GND</text>
<text x="250.4" y="237.4">A3</text>
<text x="349.5" y="248.8">IMG_CONT</text>
<text x="250.4" y="260.3">FEATHER_RX/AUDFX_TX</text>
<text x="41.3" y="267.3" transform="rotate(-90 41.3 267.3)">GND</text>
<text x="250.4" y="264.1">FEATHER_TX/AUDFX_RX</text>
<text x="250.4" y="267.9">AUDFX_RESET</text>
</g>
<g font-size="3.2" fill="#757575">
<text x="213.3" y="52.7" transform="rotate(-90 213.3 52.7)">3</text>
<text x="247.6" y="52.7" transform="rotate(-90 247.6 52.7)">3</text>
<text x="218.2" y="56.5">2</text>
<text x="252.5" y="56.5">2</text>
<text x="213.3" y="63.2" transform="rotate(-90 213.3 63.2)">1</text>
<text x="247.6" y="63.2" transform="rotate(-90 247.6 63.2)">1</text>
<text x="141.2" y="83.2">14</text>
<text x="195.3" y="83.2">5</text>
<text x="148.8" y="84.9">V+</text>
<text x="178.1" y="84.9">BUFOUT</text>
<text x="181.4" y="88.7">VCAIN</text>
<text x="195.3" y="87">3</text>
<text x="195.3" y="94.6">4</text>
<text x="373.3" y="92.8" transform="rotate(-90 373.3 92.8)">1</text>
<text x="377.1" y="92.8" transform="rotate(-90 377.1 92.8)">2</text>
<text x="380.9" y="92.8" transform="rotate(-90 380.9 92.8)">3</text>
<text x="384.7" y="92.8" transform="rotate(-90 384.7 92.8)">4</text>
<text x="167.1" y="100.1">VCA_GAIN_ADJ</text>
<text x="182.3" y="96.3">VCAR</text>
<text x="195.3" y="98.4">2</text>
<text x="143" y="102.2">6</text>
<text x="148.8" y="103.9">-IN</text>
<text x="182.3" y="107.7">VOUT</text>
<text x="195.3" y="106">13</text>
<text x="44.8" y="111.5">2</text>
<text x="143" y="109.9">7</text>
<text x="148.8" y="111.5">+IN</text>
<text x="195.3" y="113.7">9</text>
<text x="44.8" y="115.4">1</text>
<text x="155.4" y="119.2">ROTATION_POINT_SET</text>
<text x="165" y="115.4">NOIS_GATE_SET</text>
<text x="195.3" y="117.5">11</text>
<text x="316.2" y="117.5" transform="rotate(-90 316.2 117.5)">3</text>
<text x="141.2" y="125.1">12</text>
<text x="195.3" y="125.1">10</text>
<text x="321.1" y="121.3">2</text>
<text x="143" y="128.9">1</text>
<text x="148.8" y="130.6">GND</text>
<text x="148.8" y="126.8">POWER_DOWN</text>
<text x="178.1" y="130.6">AVGCAP</text>
<text x="181.7" y="126.8">COMP</text>
<text x="195.3" y="128.9">8</text>
<text x="316.2" y="127.9" transform="rotate(-90 316.2 127.9)">1</text>
<text x="224.7" y="132.7" transform="rotate(-90 224.7 132.7)">3</text>
<text x="229.6" y="136.5">2</text>
<text x="224.7" y="143.2" transform="rotate(-90 224.7 143.2)">1</text>
<text x="220" y="208.9">1</text>
<text x="235.2" y="208.9">1</text>
<text x="56.2" y="212.7">1</text>
<text x="94.3" y="212.7">1</text>
<text x="220" y="212.7">2</text>
<text x="235.2" y="212.7">2</text>
<text x="56.2" y="216.5">2</text>
<text x="56.2" y="220.3">3</text>
<text x="94.3" y="216.5">2</text>
<text x="94.3" y="220.3">3</text>
<text x="220" y="216.5">3</text>
<text x="220" y="220.3">4</text>
<text x="235.2" y="216.5">3</text>
<text x="235.2" y="220.3">4</text>
<text x="315.2" y="220.3">1</text>
<text x="330.5" y="220.3">1</text>
<text x="56.2" y="224.1">4</text>
<text x="56.2" y="227.9">5</text>
<text x="94.3" y="224.1">4</text>
<text x="94.3" y="227.9">5</text>
<text x="220" y="224.1">5</text>
<text x="220" y="227.9">6</text>
<text x="235.2" y="224.1">5</text>
<text x="235.2" y="227.9">6</text>
<text x="315.2" y="224.1">2</text>
<text x="315.2" y="227.9">3</text>
<text x="330.5" y="224.1">2</text>
<text x="330.5" y="227.9">3</text>
<text x="56.2" y="231.7">6</text>
<text x="94.3" y="231.7">6</text>
<text x="220" y="231.7">7</text>
<text x="235.2" y="231.7">7</text>
<text x="315.2" y="231.7">4</text>
<text x="330.5" y="231.7">4</text>
<text x="56.2" y="235.5">7</text>
<text x="56.2" y="239.3">8</text>
<text x="94.3" y="235.5">7</text>
<text x="94.3" y="239.3">8</text>
<text x="220" y="235.5">8</text>
<text x="220" y="239.3">9</text>
<text x="235.2" y="235.5">8</text>
<text x="235.2" y="239.3">9</text>
<text x="315.2" y="235.5">5</text>
<text x="315.2" y="239.3">6</text>
<text x="330.5" y="235.5">5</text>
<text x="330.5" y="239.3">6</text>
<text x="56.2" y="243.2">9</text>
<text x="94.3" y="243.2">9</text>
<text x="218.2" y="243.2">10</text>
<text x="233.5" y="243.2">10</text>
<text x="315.2" y="243.2">7</text>
<text x="330.5" y="243.2">7</text>
<text x="54.4" y="247">10</text>
<text x="54.7" y="250.8">11</text>
<text x="92.5" y="247">10</text>
<text x="92.8" y="250.8">11</text>
<text x="218.2" y="250.8">12</text>
<text x="218.5" y="247">11</text>
<text x="233.5" y="250.8">12</text>
<text x="233.7" y="247">11</text>
<text x="315.2" y="247">8</text>
<text x="315.2" y="250.8">9</text>
<text x="330.5" y="247">8</text>
<text x="330.5" y="250.8">9</text>
<text x="54.4" y="254.6">12</text>
<text x="92.5" y="254.6">12</text>
<text x="218.2" y="254.6">13</text>
<text x="233.5" y="254.6">13</text>
<text x="313.4" y="254.6">10</text>
<text x="328.7" y="254.6">10</text>
<text x="54.4" y="258.4">13</text>
<text x="54.4" y="262.2">14</text>
<text x="92.5" y="258.4">13</text>
<text x="92.5" y="262.2">14</text>
<text x="218.2" y="258.4">14</text>
<text x="218.2" y="262.2">15</text>
<text x="233.5" y="258.4">14</text>
<text x="233.5" y="262.2">15</text>
<text x="313.4" y="262.2">12</text>
<text x="313.7" y="258.4">11</text>
<text x="328.7" y="262.2">12</text>
<text x="328.9" y="258.4">11</text>
<text x="218.2" y="266">16</text>
<text x="233.5" y="266">16</text>
</g>
</svg>
